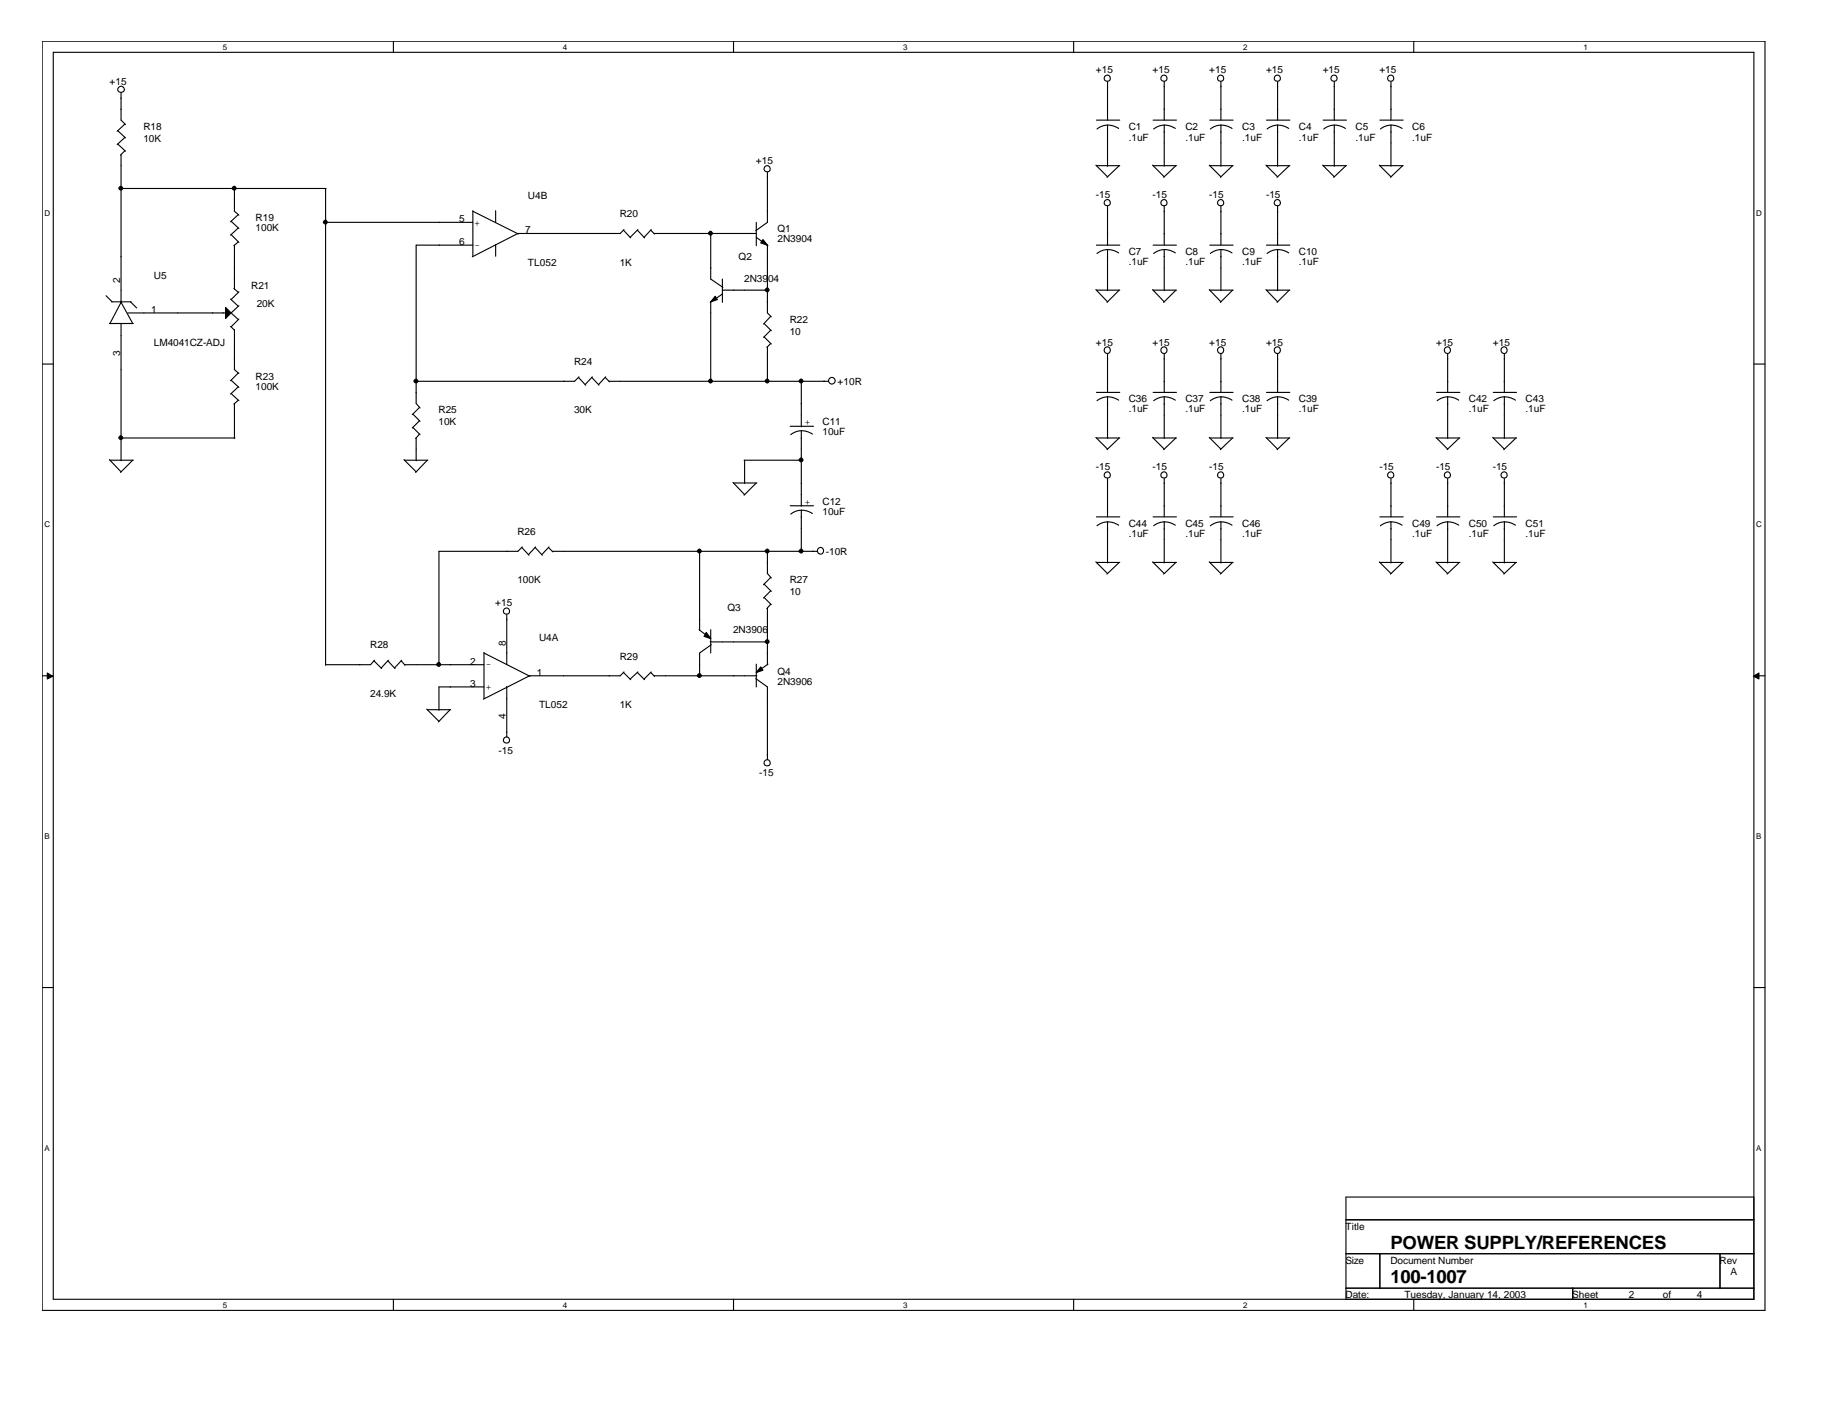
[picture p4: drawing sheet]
<svg xmlns="http://www.w3.org/2000/svg" width="279mm" height="216mm" viewBox="0 0 279 216" stroke-linecap="round" stroke-linejoin="round" font-family="sans-serif">
<g fill="none" stroke="#000" stroke-width=".17">
<path d="M6.4 6.3h262.5v193.4h-262.5zM8.1 8h259.1v190h-259.1zM17.9 19.9l1.2 1.1M18.4 14.2v4.1l.7 .7M19 18.9l-1.1 1.1M59.9 6.3v1.7M111.7 6.3v1.7M163.6 6.3v1.7M167 18.3h3.6M168.7 19.1h.1a2.99 2.99 0 0 1 1.6 .5M168.7 19.1l-.7 .1-.9 .5M168.7 12.5v5.8"/>
<path d="M168.7 19.1v6.2M175.7 18.3h3.5M177.4 19.1a2.99 2.99 0 0 1 1.7 .5M177.4 19.1l-.7 .1-.9 .5M177.4 12.5v5.8M177.4 19.1v6.2M184.3 18.3h3.6M186 19.1h.1a2.99 2.99 0 0 1 1.6 .5M186 19.1l-.7 .1-.9 .5M186 12.5v5.8M186 19.1v6.2M192.9 18.3h3.6"/>
<path d="M194.6 19.1h.1a2.99 2.99 0 0 1 1.6 .5M194.6 19.1l-.7 .1-.9 .5M194.6 12.5v5.8M194.6 19.1v6.2M201.6 18.3h3.5M203.3 19.1h.1a2.99 2.99 0 0 1 1.6 .5M203.3 19.1l-.7 .1-.9 .5M203.3 12.5v5.8M203.3 19.1v6.2M210.2 18.3h3.6M211.9 19.1h.1a2.99 2.99 0 0 1 1.6 .5M211.9 19.1l-.7 .1-.9 .5"/>
<path d="M211.9 12.5v5.8M211.9 19.1v6.2M215.4 6.3v1.7M17.9 21.9l1.2 1.1M18.4 23.6v22.5M18.4 28.7h31.3M19 20.9l-1.1 1.1M19 23l-.6 .6M35.2 33.7l1.2 1.1M35.2 35.7l1.2 1.2M35.7 28.7v3.5l.7 .6M35.7 37.4v6.6"/>
<path d="M36.3 32.7l-1.2 1.1M36.3 34.7l-1.2 1.1M36.3 36.8l-.7 .6M49.6 33.9h22.4M49.6 28.7v72.7M72 37.4h-8.6v24.1l.6 .7M72 32.1v6.9M72 32.2l7 3.5M75.5 32.1v1.8M75.5 37.3v1.7M95 35.1l1.1 1.2M95.1 35l-.6 .6h-15.6l-6.9 3.5"/>
<path d="M97.1 35.1l1.1 1.2M97.2 35l-1.2 1.2M99.1 35.1l.6 .6M99.2 35l-1.1 1.2M99.6 35.6h15.6M108.3 35.6v6.9l1.8 1.3M115.2 33.9v3.5M115.2 36.2l1.8 1.2M116.9 26.3v7.6l-1.8 1.3M116.9 37.4v10.3l.6 .6M166.9 25.2l1.8 1.7M167 25.2h3.6"/>
<path d="M167 37.4h3.6M168.7 38h.1a2.99 2.99 0 0 1 1.6 .5M168.7 38l-.7 .1-.9 .5M168.7 31.4v6M168.7 38v6.3M170.5 25.2l-1.9 1.8M175.6 25.2l1.8 1.7M175.7 25.2h3.5M175.7 37.4h3.5M177.4 38a2.99 2.99 0 0 1 1.7 .5M177.4 38l-.7 .1-.9 .5M177.4 31.4v6"/>
<path d="M177.4 38v6.3M179.1 25.2l-1.8 1.8M184.2 25.2l1.8 1.7M184.3 25.2h3.6M184.3 37.4h3.6M186 38h.1a2.99 2.99 0 0 1 1.6 .5M186 38l-.7 .1-.9 .5M186 31.4v6M186 38v6.3M187.8 25.2l-1.9 1.8M192.9 25.2l1.7 1.7M192.9 25.2h3.6"/>
<path d="M192.9 37.4h3.6M194.6 38h.1a2.99 2.99 0 0 1 1.6 .5M194.6 38l-.7 .1-.9 .5M194.6 31.4v6M194.6 38v6.3M196.4 25.2l-1.9 1.8M201.5 25.2l1.8 1.7M201.6 25.2h3.5M205 25.2l-1.8 1.8M210.1 25.2l1.8 1.7M210.2 25.2h3.6M213.7 25.2l-1.9 1.8"/>
<path d="M6.4 55.5h1.7M16.2 45.1l.9 .9M16.7 49.3h3.6M17 46h3M18.4 45.9l1.8 3.4M18.4 49.4v20.8M18.5 45.9l-1.8 3.4M19.5 47.7h14.9M19.9 46l.9 .9M35.1 49.7l.6 .6M35.1 47.6l1.2 1.1M35.1 45.6l1.2 1.1"/>
<path d="M35.2 57.9l1.2 1.1M35.2 60l1.2 1.1M35.6 44l.7 .5M35.7 50.2v6.1l.7 .6M36.3 56.8l-1.2 1.2M36.3 58.9l-1.2 1.1M36.4 48.6l-1.2 1.2M36.4 46.6l-1.2 1.1M36.4 44.5l-1.2 1.1M88.1 57.5l1.1 1.2M88.2 57.4l-.7 .7h-24.1M90.2 57.5l1.1 1.2"/>
<path d="M90.2 57.4l-1.1 1.2M92.2 57.5l.7 .7M92.3 57.4l-1.1 1.2M92.8 58.1h33.4M108.3 46v12.2M110.1 44.2h6.9M110.1 44.8l-1.9 1.3M110.1 42.5v3.6M116.4 49.3l1.1 1.1M116.4 51.3l1.1 1.1M116.9 52.8v5.4M117.4 48.2l-1.1 1.2"/>
<path d="M117.4 50.3l-1.1 1.1M117.4 52.3l-.6 .6M122.1 58.1v6.9M166.9 44.1l1.8 1.9M167 44.2h3.6M167 59.8h3.6M168.7 53.9v5.9M170.5 44.2l-1.9 1.9M175.6 44.1l1.8 1.9M175.7 44.2h3.5M175.7 59.8h3.5M177.4 53.9v5.9"/>
<path d="M179.1 44.2l-1.8 1.9M184.2 44.1l1.8 1.9M184.3 44.2h3.6M184.3 59.8h3.6M186 53.9v5.9M187.8 44.2l-1.9 1.9M192.9 44.1l1.7 1.9M192.9 44.2h3.6M192.9 59.8h3.6M194.6 53.9v5.9M196.4 44.2l-1.9 1.9M218.8 59.8h3.6"/>
<path d="M220.5 53.9v5.9M227.5 59.8h3.5M229.2 53.9v5.9M267.2 55.5h1.7M16.7 70l1.7 1.9M16.7 70.1h3.6M18.4 66.7h17.4M20.2 70.1l-1.8 1.9M35.7 61.5v5.3M36.3 61l-.7 .6M61.5 70l1.9 1.9M61.6 70.1h3.6"/>
<path d="M62.9 63.1l1.1 1.1M62.9 65.1l1.1 1.1M63.4 66.7v3.5M63.9 62.1l-1.1 1.1M63.9 64.1l-1.1 1.1M63.9 66.1l-.6 .7M65.1 70.1l-1.8 1.9M111.7 73.5l1.7 1.9M111.7 73.6h3.6M113.4 70.1h8.7M113.4 70.1v3.6M115.2 73.6l-1.8 1.9"/>
<path d="M120.4 77.1h3.5M120.4 65h3.5M122.1 77.7h.1a2.99 2.99 0 0 1 1.6 .5M122.1 77.7l-.7 .1-.9 .5M122.1 65.6h.1a2.99 2.99 0 0 1 1.6 .5M122.1 65.6l-.7 .1-.9 .5M122.1 65.6v11.5M122.1 77.7v6.4M166.9 66.6l1.8 1.8M167 66.7h3.6M167 78.8h3.6M168.7 79.5h.1a2.99 2.99 0 0 1 1.6 .5"/>
<path d="M168.7 79.5l-.7 .1-.9 .5M168.7 60.5h.1a2.99 2.99 0 0 1 1.6 .5M168.7 60.5l-.7 .1-.9 .5M168.7 60.5v6.3M168.7 72.9v5.9M168.7 79.5v6.3M170.5 66.7l-1.9 1.8M175.6 66.6l1.8 1.8M175.7 66.7h3.5M175.7 78.8h3.5M177.4 60.5a2.99 2.99 0 0 1 1.7 .5M177.4 60.5l-.7 .1-.9 .5"/>
<path d="M177.4 79.5a2.99 2.99 0 0 1 1.7 .5M177.4 79.5l-.7 .1-.9 .5M177.4 60.5v6.3M177.4 72.9v5.9M177.4 79.5v6.3M179.1 66.7l-1.8 1.8M184.2 66.6l1.8 1.8M184.3 66.7h3.6M184.3 78.8h3.6M186 79.5h.1a2.99 2.99 0 0 1 1.6 .5M186 79.5l-.7 .1-.9 .5M186 60.5h.1a2.99 2.99 0 0 1 1.6 .5"/>
<path d="M186 60.5l-.7 .1-.9 .5M186 60.5v6.3M186 72.9v5.9M186 79.5v6.3M187.8 66.7l-1.9 1.8M192.9 66.6l1.7 1.8M192.9 66.7h3.6M194.6 60.5h.1a2.99 2.99 0 0 1 1.6 .5M194.6 60.5l-.7 .1-.9 .5M194.6 60.5v6.3M196.4 66.7l-1.9 1.8M210.2 78.8h3.6"/>
<path d="M211.9 79.5h.1a2.99 2.99 0 0 1 1.6 .5M211.9 79.5l-.7 .1-.9 .5M211.9 72.9v5.9M211.9 79.5v6.3M218.8 66.6l1.7 1.8M218.8 66.7h3.6M218.8 78.8h3.6M220.5 60.5h.1a2.99 2.99 0 0 1 1.6 .5M220.5 60.5l-.7 .1-.9 .5M220.5 79.5h.1a2.99 2.99 0 0 1 1.6 .5M220.5 79.5l-.7 .1-.9 .5M220.5 60.5v6.3"/>
<path d="M220.5 72.9v5.9M220.5 79.5v6.3M222.3 66.7l-1.8 1.8M227.4 66.6l1.8 1.8M227.5 66.7h3.5M227.5 78.8h3.5M229.2 60.5h.1a2.99 2.99 0 0 1 1.6 .5M229.2 60.5l-.7 .1-.9 .5M229.2 79.5h.1a2.99 2.99 0 0 1 1.6 .5M229.2 79.5l-.7 .1-.9 .5M229.2 60.5v6.3M229.2 72.9v5.9"/>
<path d="M229.2 79.5v6.3M231 66.7l-1.9 1.8M73.7 99.4v7M73.7 99.5l7.1 3.6M77.2 93.7v7.6M79.5 83.4l1.1 1.2M79.6 83.3l-.7 .7h-12v17.4M81.5 83.4l1.1 1.2M81.6 83.3l-1.1 1.2M83.6 83.4l.6 .7M83.6 83.3l-1.1 1.2M84.1 84h40.4"/>
<path d="M106.5 95.9l1.8 1.4M106.6 84v12M108.2 97.8h8.8M108.3 95.9v3.6M108.4 98.2l-1.8 1.3v3.6M116.4 89l1.1 1.1M116.4 91l1.1 1.1M116.9 84v3.4l.6 .7M116.9 92.6v8.7M117.4 88l-1.1 1.1M117.4 90l-1.1 1.1M117.4 92l-.6 .7"/>
<path d="M166.9 85.6l1.8 1.8M167 85.7h3.6M170.5 85.7l-1.9 1.8M175.6 85.6l1.8 1.8M175.7 85.7h3.5M179.1 85.7l-1.8 1.8M184.2 85.6l1.8 1.8M184.3 85.7h3.6M187.8 85.7l-1.9 1.8M210.1 85.6l1.8 1.8M210.2 85.7h3.6M213.7 85.7l-1.9 1.8"/>
<path d="M218.8 85.6l1.7 1.8M218.8 85.7h3.6M222.3 85.7l-1.8 1.8M227.4 85.6l1.8 1.8M227.5 85.7h3.5M231 85.7l-1.9 1.8M6.4 103h1.7M57 100.7l1.2 1.2M57.1 100.6l-.6 .7h-6.9M59.1 100.7l1.1 1.2M59.2 100.6l-1.1 1.2M61.1 100.7l.6 .7"/>
<path d="M61.2 100.6l-1.1 1.2M61.6 101.3h12.1M65 108l1.9 1.9M65.1 108.1h3.6M68.6 108.1l-1.8 1.9M73.7 104.7h-6.8v3.5M77.2 104.6v7.7M95 102.5l1.1 1.1M95.1 102.4l-.6 .6h-13.8l-7.1 3.5M97.1 102.5l1.1 1.1M97.2 102.4l-1.2 1.1M99.1 102.5l.6 .6"/>
<path d="M99.2 102.4l-1.1 1.1M99.6 103h15.7M115.1 103.4l1.8 1.3v11.1M115.2 101.2v3.5M117 101.2l-1.8 1.3M267.2 103h1.7M6.4 150.5h1.7M267.2 150.5h1.7M59.9 198v1.7M111.7 198v1.7M163.6 198v1.7M205 185.9h62.2"/>
<path d="M205 191h62.2M205 196.3h62.2M210.2 191v5.3M215.4 198v1.7M239.6 196.3v1.7M262 191v5.3M267.2 182.4h-62.2v15.6"/>
<circle cx="18.5" cy="13.6" r=".48"/>
<circle cx="168.7" cy="11.9" r=".47"/>
<circle cx="177.3" cy="11.9" r=".47"/>
<circle cx="186" cy="11.9" r=".47"/>
<circle cx="194.6" cy="11.9" r=".47"/>
<circle cx="203.2" cy="11.9" r=".47"/>
<circle cx="211.9" cy="11.9" r=".47"/>
<circle cx="116.9" cy="25.7" r=".47"/>
<circle cx="168.7" cy="30.9" r=".47"/>
<circle cx="177.3" cy="30.9" r=".47"/>
<circle cx="186" cy="30.9" r=".47"/>
<circle cx="194.6" cy="30.9" r=".47"/>
<circle cx="126.7" cy="58" r=".5"/>
<circle cx="168.7" cy="53.4" r=".49"/>
<circle cx="177.3" cy="53.4" r=".49"/>
<circle cx="185.9" cy="53.4" r=".49"/>
<circle cx="194.6" cy="53.4" r=".49"/>
<circle cx="220.5" cy="53.4" r=".49"/>
<circle cx="229.1" cy="53.4" r=".49"/>
<circle cx="168.7" cy="72.4" r=".47"/>
<circle cx="177.3" cy="72.4" r=".47"/>
<circle cx="186" cy="72.4" r=".47"/>
<circle cx="211.9" cy="72.4" r=".47"/>
<circle cx="220.5" cy="72.4" r=".47"/>
<circle cx="229.1" cy="72.4" r=".47"/>
<circle cx="77.2" cy="93.1" r=".47"/>
<circle cx="125" cy="83.9" r=".49"/>
<circle cx="77.2" cy="112.8" r=".47"/>
<circle cx="116.9" cy="116.2" r=".47"/>
</g>
<g fill="#000" stroke="#000" stroke-width=".15">
<path d="M7.2 102.5l.8 .5-.8 .5z" fill-rule="evenodd"/>
<path d="M267.1 103l.9-.5v1z" fill-rule="evenodd"/>
</g>
<g fill="#000" stroke="#000" stroke-width=".17">
<path d="M116.2 36.5l.7 .9-1-.4z" fill-rule="evenodd"/>
<path d="M34.4 46.8l.8 .9-.8 .8z" fill-rule="evenodd"/>
<path d="M109 45.1l.3 .5-1 .4z" fill-rule="evenodd"/>
<path d="M107.6 96.4l.7 .9-1-.3z" fill-rule="evenodd"/>
<path d="M115.9 101.6l.3 .5-1 .4z" fill-rule="evenodd"/>
<circle cx="18.4" cy="28.7" r=".29"/>
<circle cx="35.7" cy="28.7" r=".29"/>
<circle cx="49.6" cy="33.8" r=".29"/>
<circle cx="108.2" cy="35.5" r=".29"/>
<circle cx="63.4" cy="58" r=".29"/>
<circle cx="108.2" cy="58" r=".29"/>
<circle cx="116.9" cy="44.2" r=".29"/>
<circle cx="116.9" cy="58" r=".29"/>
<circle cx="122" cy="58" r=".29"/>
<circle cx="18.4" cy="66.7" r=".29"/>
<circle cx="122" cy="70.1" r=".29"/>
<circle cx="106.5" cy="84" r=".29"/>
<circle cx="116.9" cy="84" r=".29"/>
<circle cx="116.9" cy="97.8" r=".29"/>
<circle cx="122" cy="84" r=".29"/>
<circle cx="66.8" cy="101.2" r=".29"/>
<circle cx="106.5" cy="102.9" r=".29"/>
</g>
<g font-size="2.8">
<text x="211.8" y="190.3">POWER SUPPLY/REFERENCES</text>
<text x="211.8" y="195.5">100-1007</text>
</g>
<g font-size="1.5">
<text x="167" y="11.2">+15</text>
<text x="175.6" y="11.2">+15</text>
<text x="184.2" y="11.2">+15</text>
<text x="192.9" y="11.2">+15</text>
<text x="201.5" y="11.2">+15</text>
<text x="210.1" y="11.2">+15</text>
<text x="16.7" y="13">+15</text>
<text x="21.8" y="19.8">R18</text>
<text x="21.8" y="21.6">10K</text>
<text x="172" y="19.8">C1</text>
<text x="172" y="21.4">.1uF</text>
<text x="180.6" y="19.8">C2</text>
<text x="180.6" y="21.4">.1uF</text>
<text x="189.2" y="19.8">C3</text>
<text x="189.2" y="21.4">.1uF</text>
<text x="197.9" y="19.8">C4</text>
<text x="197.9" y="21.4">.1uF</text>
<text x="206.5" y="19.8">C5</text>
<text x="206.5" y="21.4">.1uF</text>
<text x="215.1" y="19.8">C6</text>
<text x="215.1" y="21.4">.1uF</text>
<text x="115.1" y="25.1">+15</text>
<text x="38.9" y="33.7">R19</text>
<text x="38.9" y="35.2">100K</text>
<text x="69.9" y="33.9">5</text>
<text x="72.3" y="34.4">+</text>
<text x="80" y="35.6">7</text>
<text x="80.4" y="30.4">U4B</text>
<text x="94.4" y="33.1">R20</text>
<text x="118.4" y="35.4">Q1</text>
<text x="167" y="30.2">-15</text>
<text x="175.6" y="30.2">-15</text>
<text x="184.2" y="30.2">-15</text>
<text x="192.9" y="30.2">-15</text>
<text x="69.9" y="37.3">6</text>
<text x="72.3" y="37.8">-</text>
<text x="80.4" y="40.6">TL052</text>
<text x="94.4" y="40.6">1K</text>
<text x="112.5" y="39.5">Q2</text>
<text x="118.4" y="36.9">2N3904</text>
<text x="172" y="38.9">C7</text>
<text x="172" y="40.4">.1uF</text>
<text x="180.6" y="38.9">C8</text>
<text x="180.6" y="40.4">.1uF</text>
<text x="189.2" y="38.9">C9</text>
<text x="189.2" y="40.4">.1uF</text>
<text x="197.9" y="38.9">C10</text>
<text x="197.9" y="40.4">.1uF</text>
<text x="18.3" y="43.1" transform="rotate(-90 18.3 43.1)">2</text>
<text x="23" y="47.7">1</text>
<text x="23.5" y="42.5">U5</text>
<text x="38.3" y="44">R21</text>
<text x="39.1" y="46.8">20K</text>
<text x="113.4" y="43">2N3904</text>
<text x="23.5" y="52.7">LM4041CZ-ADJ</text>
<text x="120.3" y="49.2">R22</text>
<text x="120.3" y="51">10</text>
<text x="167" y="52.7">+15</text>
<text x="175.6" y="52.7">+15</text>
<text x="184.2" y="52.7">+15</text>
<text x="192.9" y="52.7">+15</text>
<text x="218.8" y="52.7">+15</text>
<text x="227.4" y="52.7">+15</text>
<text x="18.3" y="54.3" transform="rotate(-90 18.3 54.3)">3</text>
<text x="38.9" y="57.8">R23</text>
<text x="38.9" y="59.4">100K</text>
<text x="87.5" y="55.6">R24</text>
<text x="127.6" y="58.7">+10R</text>
<text x="66.8" y="63">R25</text>
<text x="66.8" y="64.8">10K</text>
<text x="87.5" y="63">30K</text>
<text x="122.6" y="64.8">+</text>
<text x="125.3" y="64.8">C11</text>
<text x="172" y="61.3">C36</text>
<text x="172" y="62.8">.1uF</text>
<text x="180.6" y="61.3">C37</text>
<text x="180.6" y="62.8">.1uF</text>
<text x="189.2" y="61.3">C38</text>
<text x="189.2" y="62.8">.1uF</text>
<text x="197.9" y="61.3">C39</text>
<text x="197.9" y="62.8">.1uF</text>
<text x="223.8" y="61.3">C42</text>
<text x="223.8" y="62.8">.1uF</text>
<text x="232.4" y="61.3">C43</text>
<text x="232.4" y="62.8">.1uF</text>
<text x="125.3" y="66.3">10uF</text>
<text x="167" y="71.6">-15</text>
<text x="175.6" y="71.6">-15</text>
<text x="184.2" y="71.6">-15</text>
<text x="210.1" y="71.6">-15</text>
<text x="218.8" y="71.6">-15</text>
<text x="227.4" y="71.6">-15</text>
<text x="122.6" y="76.9">+</text>
<text x="125.3" y="76.9">C12</text>
<text x="78.8" y="81.5">R26</text>
<text x="125.3" y="78.4">10uF</text>
<text x="172" y="80.3">C44</text>
<text x="172" y="81.9">.1uF</text>
<text x="180.6" y="80.3">C45</text>
<text x="180.6" y="81.9">.1uF</text>
<text x="189.2" y="80.3">C46</text>
<text x="189.2" y="81.9">.1uF</text>
<text x="215.1" y="80.3">C49</text>
<text x="215.1" y="81.9">.1uF</text>
<text x="223.8" y="80.3">C50</text>
<text x="223.8" y="81.9">.1uF</text>
<text x="232.4" y="80.3">C51</text>
<text x="232.4" y="81.9">.1uF</text>
<text x="78.8" y="88.9">100K</text>
<text x="120.3" y="88.9">R27</text>
<text x="125.8" y="84.6">-10R</text>
<text x="75.4" y="92.4">+15</text>
<text x="110.8" y="93">Q3</text>
<text x="120.3" y="90.7">10</text>
<text x="56.4" y="98.8">R28</text>
<text x="71.6" y="101.3">2</text>
<text x="74" y="101.7">-</text>
<text x="77" y="98.4" transform="rotate(-90 77 98.4)">8</text>
<text x="82.1" y="97.7">U4A</text>
<text x="94.4" y="100.5">R29</text>
<text x="111.7" y="96.5">2N3906</text>
<text x="56.4" y="106.2">24.9K</text>
<text x="71.6" y="104.6">3</text>
<text x="74" y="105.2">+</text>
<text x="81.8" y="103">1</text>
<text x="82.1" y="107.9">TL052</text>
<text x="94.4" y="107.9">1K</text>
<text x="118.4" y="102.8">Q4</text>
<text x="118.4" y="104.3">2N3906</text>
<text x="77" y="109.6" transform="rotate(-90 77 109.6)">4</text>
<text x="75.9" y="114.8">-15</text>
<text x="115.7" y="118.3">-15</text>
<text x="205" y="187.4">Title</text>
<text x="205" y="197.8">Date:</text>
<text x="205" y="192.5">Size</text>
<text x="211.8" y="192.5">Document Number</text>
<text x="214" y="197.8">Tuesday, January 14, 2003</text>
<text x="239.5" y="197.8">Sheet</text>
<text x="248.2" y="197.8">2</text>
<text x="253.3" y="197.8">of</text>
<text x="258.5" y="197.8">4</text>
<text x="262" y="192.5">Rev</text>
<text x="263.7" y="194.3">A</text>
</g>
<g font-size="1.2">
<text x="34" y="7.6">5</text>
<text x="85.8" y="7.6">4</text>
<text x="137.6" y="7.6">3</text>
<text x="189.4" y="7.6">2</text>
<text x="241.2" y="7.6">1</text>
<text x="6.8" y="32.9">D</text>
<text x="267.5" y="32.9">D</text>
<text x="6.8" y="80.3">C</text>
<text x="267.5" y="80.3">C</text>
<text x="6.8" y="127.8">B</text>
<text x="267.5" y="127.8">B</text>
<text x="6.8" y="175.3">A</text>
<text x="267.5" y="175.3">A</text>
<text x="34" y="199.3">5</text>
<text x="85.8" y="199.3">4</text>
<text x="137.6" y="199.3">3</text>
<text x="189.4" y="199.3">2</text>
<text x="241.2" y="199.3">1</text>
</g>
</svg>
